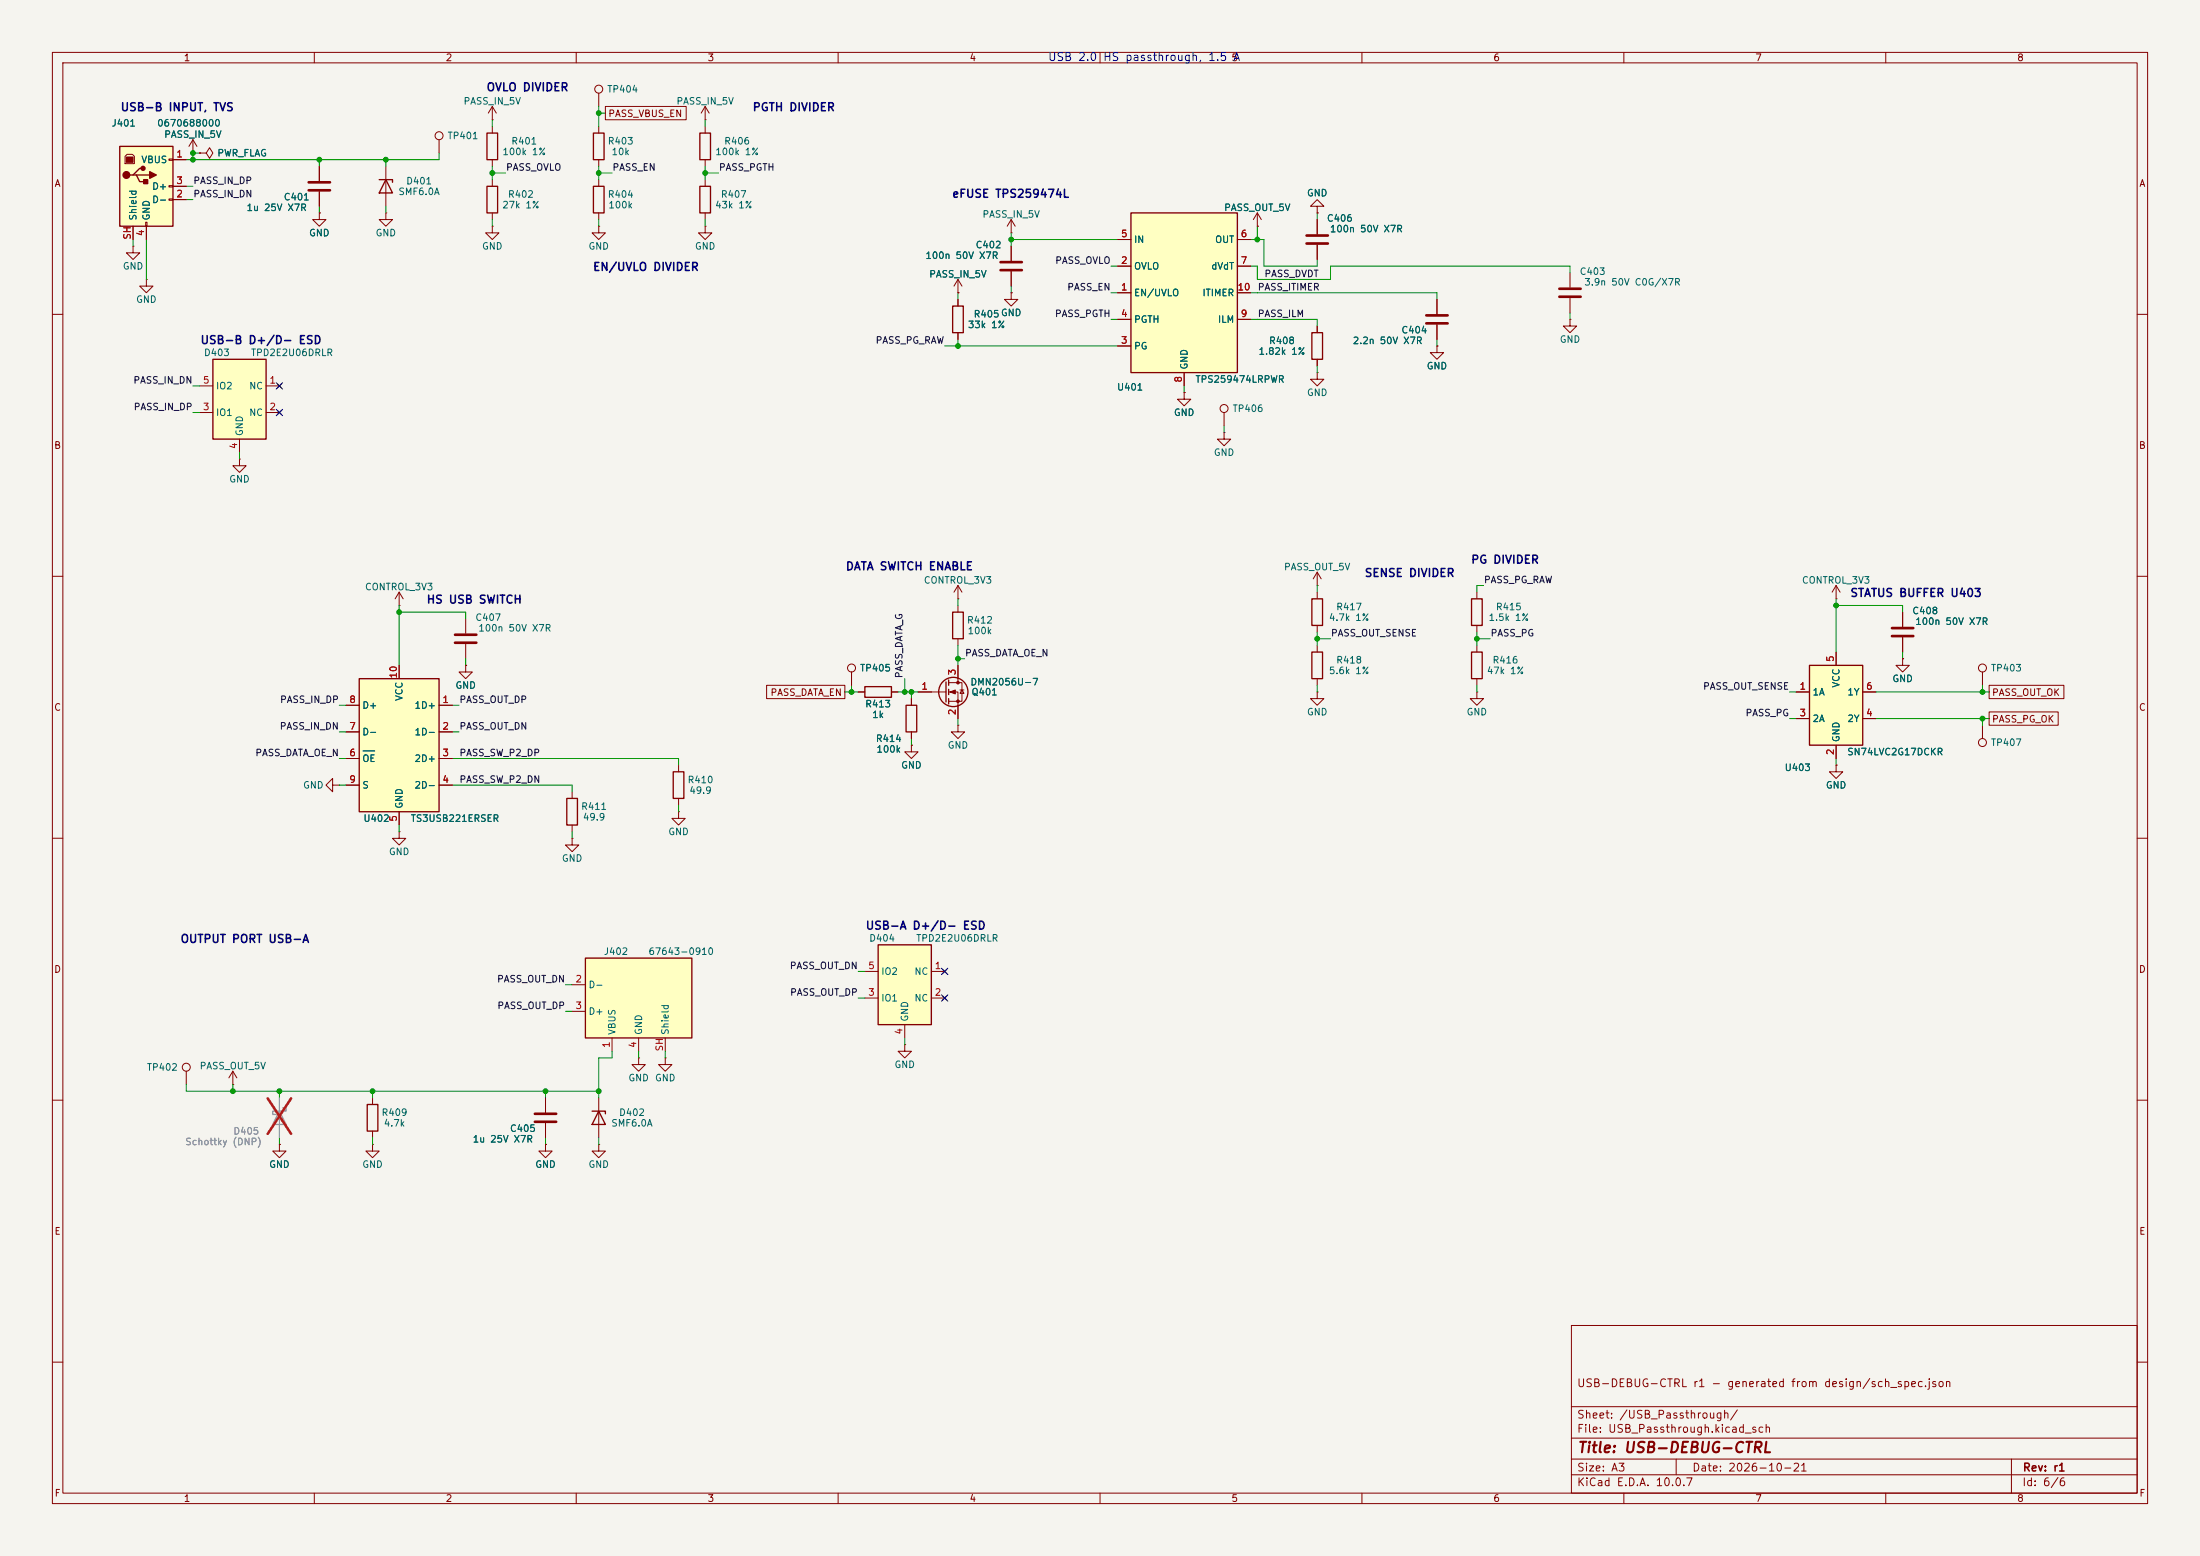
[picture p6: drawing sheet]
<svg xmlns="http://www.w3.org/2000/svg" width="420mm" height="297mm" viewBox="0 0 420 297" stroke-linecap="round" stroke-linejoin="round" font-family="sans-serif">
<path d="M0 0h420v297h-420z" fill="#f5f4ef" stroke="#f5f4ef" stroke-width=".19"/>
<g fill="none" stroke="#840000" stroke-width=".19">
<path d="M10 10h400v277h-400zM12 12h396v273h-396zM60 10v2M110 10v2M160 10v2M210 10v2M260 10v2M310 10v2M360 10v2M36.8 29.2h.1M36.8 26.7l-.7 1.2M36.8 26.7l.8 1.2"/>
<path d="M36.8 26.7v2.5M38.1 29.2h1.3l.6-1 .6 1-.6 1-.6-1M38.1 29.2h.1M61 31.8v2.7M61 36.6v2.8M134.6 43.2v1.3h1.3l-1.3 1.2-1.3-1.2h1.3M134.6 43.2h.1M182.9 57.2v1.2M10 60h2M182.9 63.5v1.3M408 60h2M10 110h2"/>
<path d="M182.9 114.3h.1M182.9 111.8v2.5M182.9 115.6v1.2M182.9 111.8l-.8 1.2M182.9 111.8l.7 1.2M408 110h2M162.6 128.3v2.5M163.8 132.1h1.3M170.2 132.1h1.2M182.9 121.9v1.3M10 160h2M408 160h2"/>
<path d="M10 210h2M408 210h2M300 253h108v32h-108zM10 260h2M300 278.5h108M300 274.5h108M300 268.5h108M320 278.5v3M384 278.5v6.5M408 260h2M60 285v2M110 285v2"/>
<path d="M160 285v2M210 285v2M260 285v2M300 281.5h108M310 285v2M360 285v2"/>
<circle cx="162.6" cy="127.5" r=".76"/>
</g>
<path d="M181.9 58.4h2v5.1h-2zM181.9 116.8h2v5.1h-2zM165.1 131.1h5.1v2h-5.1z" fill="none" stroke="#840000" stroke-width=".25"/>
<path d="M58.9 34.8h4.1M58.9 36.3h4.1" fill="none" stroke="#840000" stroke-width=".51"/>
<path d="M22.9 27.9h10.1v15.3h-10.1z" fill="#ffffc2"/>
<g fill="none" stroke="#840000" stroke-width=".25">
<path d="M22.9 27.9h10.1v15.3h-10.1zM25.4 33.4h.6l.7 1.3h1.2M26 33.4h2.6M27.3 32.1h-.6l-1.3 1.3h-.6M173 134.6h2v5.1h-2zM180.6 130.2v3.8M181.1 129.8v1M181.1 131.6v1M181.1 133.4v1M113 212.1h2.6v.5M114.3 212.1l1.3 2.5h-2.6z"/>
<circle cx="182" cy="132.1" r="2.79"/>
</g>
<g fill="none" stroke="#840000" stroke-width=".19">
<path d="M24.3 29.5h1l.4 .3v1.4h-1.8v-1.4zM32.3 30.4h.7v.2h-.7zM32.3 35.4h.7v.3h-.7zM32.3 38h.7v.2h-.7zM33 30.5h2.6M33 38.1h2.6M33 35.6h2.6M25.4 47v1.3h1.3l-1.3 1.2-1.3-1.2h1.3M25.4 47h.1M25.4 43.2v2.5M27.8 42.4h.3v.8h-.3zM27.9 53.3v1.3h1.3l-1.3 1.3-1.2-1.3h1.2"/>
<path d="M27.9 53.3h.1M27.9 43.2v2.5M182.9 55.9h.1M182.9 53.3l-.8 1.3M182.9 53.3l.7 1.3M182.9 53.3v2.6M193 55.9v1.3h1.3l-1.3 1.2-1.2-1.2h1.2M193 55.9h.1M193 47v2.8M193 51.8v2.8M174 133.4v1.2M174 139.7v1.3"/>
<path d="M175.3 132.1h5.3M181.1 130.3h2.5v3.6h-2.5M181.1 132.1h1.8v5.1M182.9 138.4v1.3h1.2l-1.2 1.3-1.3-1.3h1.3M182.9 138.4h.1M182.9 127v3.3M183.3 131.7h.7M183.6 131.7l.4 .6h-.7zM174 142.2v1.3h1.3l-1.3 1.3-1.3-1.3h1.3M174 142.2h.1M114.3 209.6v7.6M121.9 201.9v1.3h1.3l-1.3 1.3-1.3-1.3h1.3"/>
<path d="M121.9 201.9h.1M127 201.9v1.3h1.3l-1.3 1.3-1.3-1.3h1.3M127 201.9h.1"/>
</g>
<g fill="#840000" stroke="#840000" stroke-width=".19">
<path d="M24.1 30h1.3v1h-1.3z"/>
<path d="M181.4 132.1l1-.4v.8z"/>
<circle cx="182.9" cy="130.3" r=".25"/>
<circle cx="182.9" cy="133.9" r=".25"/>
</g>
<g fill="#840000" stroke="#840000" stroke-width=".25">
<path d="M27.4 34.3h.8v.8h-.8z"/>
<path d="M28.6 32.8l1.2 .6-1.2 .6z"/>
<circle cx="24.1" cy="33.4" r=".63"/>
<circle cx="27.3" cy="32.1" r=".38"/>
</g>
<path d="M191 50h4.1M191 51.6h4.1" fill="none" stroke="#840000" stroke-width=".51"/>
<path d="M167.6 180.3h10.2v15.3h-10.2z" fill="#ffffc2"/>
<path d="M167.6 180.3h10.2v15.3h-10.2z" fill="none" stroke="#840000" stroke-width=".25"/>
<g fill="none" stroke="#840000" stroke-width=".19">
<path d="M251.5 39.4h1.2l-1.2-1.3-1.3 1.3h1.3v1.2M251.5 40.6h.1M165.1 185.4h2.5M165.1 190.5h2.5M172.7 199.4v1.3h1.3l-1.3 1.2-1.3-1.2h1.3M172.7 199.4h.1M172.7 195.6v2.5M177.8 185.4h2.5M177.8 190.5h2.5M180 185l.7 .8M180 190.1l.7 .8M180.7 185l-.7 .8"/>
<path d="M180.7 190.1l-.7 .8"/>
</g>
<path d="M111.8 182.9h20.3v15.2h-20.3z" fill="#ffffc2"/>
<g fill="none" stroke="#840000" stroke-width=".25">
<path d="M72.4 34.3h2.5v.5M73.7 34.3l1.2 2.5h-2.5zM93 35.6h2v5h-2zM93 25.4h2v5.1h-2zM113.3 35.6h2v5h-2zM113.3 25.4h2v5.1h-2zM133.6 25.4h2v5.1h-2zM133.6 35.6h2v5h-2zM250.4 63.5h2.1v5.1h-2.1zM250.4 114.3h2.1v5.1h-2.1zM280.9 114.3h2.1v5.1h-2.1zM250.4 124.5h2.1v5h-2.1z"/>
<path d="M280.9 124.5h2.1v5h-2.1zM111.8 182.9h20.3v15.2h-20.3zM70.1 210.8h2v5.1h-2z"/>
</g>
<g fill="none" stroke="#840000" stroke-width=".19">
<path d="M114.3 17.8v2.5M73.7 31.8v7.6M83.8 26.7v2.5M94 22.9h.1M94 20.3v2.6M94 24.1v1.3M94 30.5v1.3M94 34.3v1.3M94 20.3l-.8 1.3M94 20.3l.7 1.3M114.3 24.1v1.3M114.3 30.5v1.3"/>
<path d="M114.3 34.3v1.3M134.6 22.9h.1M134.6 20.3l-.7 1.3M134.6 20.3l.8 1.3M134.6 20.3v2.6M134.6 24.1v1.3M134.6 30.5v1.3M134.6 34.3v1.3M61 40.6v1.3h1.2l-1.2 1.3-1.3-1.3h1.3M61 40.6h.1M73.7 40.6v1.3h1.2l-1.2 1.3-1.3-1.3h1.3M73.7 40.6h.1"/>
<path d="M94 43.2v1.3h1.2l-1.2 1.2-1.3-1.2h1.3M94 43.2h.1M94 40.6v1.3M114.3 43.2v1.3h1.3l-1.3 1.2-1.3-1.2h1.3M114.3 43.2h.1M114.3 40.6v1.3M134.6 40.6v1.3M274.3 57.2v2.7M251.5 62.2v1.3M251.5 68.6v1.3M274.3 62v2.8M76.2 115.6h.1"/>
<path d="M76.2 113l-.8 1.3M76.2 113l.8 1.3M76.2 113v2.6M88.9 118.1v2.8M251.5 113v1.3M251.5 119.4v1.3M281.9 113v1.3M281.9 119.4v1.3M350.5 114.3h.1M350.5 111.8l-.7 1.2M350.5 111.8l.8 1.2M350.5 111.8v2.5"/>
<path d="M88.9 122.9v2.8M251.5 132.1v1.3h1.2l-1.2 1.2-1.3-1.2h1.3M251.5 132.1h.1M251.5 123.2v1.3M251.5 129.5v1.3M281.9 132.1v1.3h1.3l-1.3 1.2-1.2-1.2h1.2M281.9 132.1h.1M281.9 123.2v1.3M281.9 129.5v1.3M363.2 125.7v1.3h1.3l-1.3 1.3-1.3-1.3h1.3M363.2 125.7h.1M378.5 128.3v2.5"/>
<path d="M63.5 149.9v-1.3l-1.3 1.3 1.3 1.2v-1.2h1.3M64.8 149.9h.1M76.2 158.8v1.2h1.3l-1.3 1.3-1.3-1.3h1.3M76.2 158.8h.1M109.2 160v1.3h1.3l-1.3 1.3-1.3-1.3h1.3M109.2 160h.1M109.2 188h2.6M109.2 193h2.6M116.8 198.1v2.6M121.9 198.1v2.6M127 198.1v2.6M35.6 204.5v2.5"/>
<path d="M44.4 207h.1M44.4 204.5l-.7 1.2M44.4 204.5l.8 1.2M44.4 204.5v2.5M53.3 218.4v1.3h1.3l-1.3 1.3-1.2-1.3h1.2M53.3 218.4h.1M71.1 218.4v1.3h1.3l-1.3 1.3-1.3-1.3h1.3M71.1 218.4h.1M71.1 209.6v1.2M71.1 215.9v1.3M104.1 218.4v1.3h1.3l-1.3 1.3-1.2-1.3h1.2M104.1 218.4h.1"/>
<path d="M104.1 209.6v2.7M104.1 214.4v2.8M114.3 218.4v1.3h1.3l-1.3 1.3-1.3-1.3h1.3M114.3 218.4h.1"/>
<circle cx="114.3" cy="17" r=".76"/>
<circle cx="83.8" cy="25.9" r=".76"/>
<circle cx="378.5" cy="127.5" r=".76"/>
<circle cx="35.6" cy="203.7" r=".76"/>
</g>
<path d="M272.3 60.2h4.1M272.3 61.7h4.1M86.9 121.2h4M86.9 122.7h4M102.1 212.6h4.1M102.1 214.1h4.1" fill="none" stroke="#840000" stroke-width=".51"/>
<path d="M53.3 212.1l1.3 2.5h-2.5zM54 211.5h.6v.6h-2.5v.6h.6" fill="none" stroke="#9c9b98" stroke-width=".25"/>
<path d="M53.3 209.6v7.6" fill="none" stroke="#9c9b98" stroke-width=".19"/>
<path d="M51.1 209.7l4.5 6.7M55.6 209.7l-4.5 6.7" fill="none" stroke="#e12e31" stroke-width=".46"/>
<path d="M345.4 127h10.2v15.2h-10.2z" fill="#ffffc2"/>
<path d="M345.4 127h10.2v15.2h-10.2z" fill="none" stroke="#840000" stroke-width=".25"/>
<g fill="none" stroke="#840000" stroke-width=".19">
<path d="M363.2 116.8v2.8M88.9 127v1.3h1.3l-1.3 1.2-1.3-1.2h1.3M88.9 127h.1M342.9 132.1h2.5M342.9 137.2h2.5M350.5 124.5v2.5M355.6 132.1h2.5M355.6 137.2h2.5M363.2 121.7v2.8M378.5 138.4v2.6M350.5 146.1v1.2h1.3l-1.3 1.3-1.3-1.3h1.3M350.5 146.1h.1"/>
<path d="M350.5 142.2v2.6"/>
<circle cx="378.5" cy="141.7" r=".76"/>
</g>
<path d="M361.2 119.9h4.1M361.2 121.4h4.1" fill="none" stroke="#840000" stroke-width=".51"/>
<path d="M68.6 129.5h15.2v25.4h-15.2z" fill="#ffffc2"/>
<path d="M68.6 129.5h15.2v25.4h-15.2z" fill="none" stroke="#840000" stroke-width=".25"/>
<path d="M66 134.6h2.6M66 139.7h2.6M76.2 127v2.5M83.8 134.6h2.6M83.8 139.7h2.6M66 144.8h2.6M66 149.9h2.6M76.2 154.9v2.6M83.8 144.8h2.6M83.8 149.9h2.6" fill="none" stroke="#840000" stroke-width=".19"/>
<path d="M69.3 143.3h2.2" fill="none" stroke="#006464" stroke-width=".19"/>
<path d="M215.9 40.6h20.3v30.5h-20.3z" fill="#ffffc2"/>
<path d="M215.9 40.6h20.3v30.5h-20.3zM108.2 152.4h2v5.1h-2zM128.5 147.3h2.1v5.1h-2.1z" fill="none" stroke="#840000" stroke-width=".25"/>
<g fill="none" stroke="#840000" stroke-width=".19">
<path d="M193 44.5h.1M193 41.9l-.7 1.3M193 41.9l.8 1.3M193 41.9v2.6M213.4 55.9h2.5M213.4 50.8h2.5M213.4 45.7h2.5M236.2 55.9h2.6M236.2 50.8h2.6M236.2 45.7h2.6M240 43.2h.1M240 40.6l-.7 1.3"/>
<path d="M240 40.6l.8 1.3M240 40.6v2.6M251.5 41.9v2.8M251.5 46.7v2.8M299.7 52.1v2.8M299.7 56.9v2.8M213.4 66h2.5M213.4 61h2.5M226.1 74.9v1.3h1.2l-1.2 1.3-1.3-1.3h1.3M226.1 74.9h.1M226.1 71.1v2.6M233.7 78.7v2.6"/>
<path d="M236.2 61h2.6M251.5 71.1v1.3h1.2l-1.2 1.3-1.3-1.3h1.3M251.5 71.1h.1M274.3 66v1.3h1.3l-1.3 1.3-1.3-1.3h1.3M274.3 66h.1M299.7 61v1.2h1.3l-1.3 1.3-1.3-1.3h1.3M299.7 61h.1M45.7 87.6v1.3h1.3l-1.3 1.3-1.3-1.3h1.3M45.7 87.6h.1M233.7 82.6v1.2h1.2l-1.2 1.3-1.3-1.3h1.3M233.7 82.6h.1M251.5 111.8h.1"/>
<path d="M251.5 109.2l-.8 1.3M251.5 109.2l.7 1.3M251.5 109.2v2.6M109.2 151.1v1.3M109.2 157.5v1.3M129.5 154.9v1.3h1.3l-1.3 1.3-1.2-1.3h1.2M129.5 154.9h.1M129.5 146.1v1.2M129.5 152.4v1.3"/>
<circle cx="233.7" cy="78" r=".76"/>
</g>
<path d="M249.4 46.5h4.1M249.4 45h4.1M297.7 55.1h4.1M297.7 56.6h4.1" fill="none" stroke="#840000" stroke-width=".51"/>
<path d="M40.6 68.6h10.2v15.2h-10.2z" fill="#ffffc2"/>
<path d="M40.6 68.6h10.2v15.2h-10.2z" fill="none" stroke="#840000" stroke-width=".25"/>
<g fill="none" stroke="#840000" stroke-width=".19">
<path d="M33 30.5h2.6M33 38.1h2.6M33 35.6h2.6M36.8 29.2h.1M38.1 29.2h.1M61 31.8v2.7M61 36.6v2.8M115.6 20.3h15.4v2.6h-15.4zM25.4 43.2v2.5M27.9 43.2v2.5M61 40.6h.1M182.9 55.9h.1"/>
<path d="M182.9 57.2v1.2M193 55.9h.1M193 47v2.8M193 51.8v2.8M213.4 55.9h2.5M213.4 50.8h2.5M213.4 45.7h2.5M236.2 55.9h2.6M236.2 50.8h2.6M236.2 45.7h2.6M240 43.2h.1M251.5 40.6h.1"/>
<path d="M251.5 41.9v2.8M251.5 46.7v2.8M274.3 57.2v2.7M38.1 73.7h2.5M38.1 78.7h2.5M50.8 73.7h2.5M50.8 78.7h2.5M53 73.3l.7 .7M53 78.4l.7 .7M53.7 73.3l-.7 .7M53.7 78.4l-.7 .7M182.9 63.5v1.3"/>
<path d="M213.4 66h2.5M213.4 61h2.5M226.1 74.9h.1M226.1 71.1v2.6M236.2 61h2.6M251.5 62.2v1.3M251.5 68.6v1.3M274.3 66h.1M274.3 62v2.8M45.7 83.8v2.6M363.2 116.8v2.8M66 134.6h2.6"/>
<path d="M66 139.7h2.6M76.2 127v2.5M83.8 134.6h2.6M83.8 139.7h2.6M88.9 127h.1M146.3 130.8h15v2.6h-15zM162.6 128.3v2.5M163.8 132.1h1.3M170.2 132.1h1.2M174 133.4v1.2M174 139.7v1.3M175.3 132.1h2.5"/>
<path d="M182.9 127v2.5M182.9 134.6v2.6M342.9 132.1h2.5M342.9 137.2h2.5M350.5 124.5v2.5M355.6 132.1h2.5M355.6 137.2h2.5M363.2 125.7h.1M363.2 121.7v2.8M379.7 130.8h14.3v2.6h-14.3zM379.7 135.9h13.2v2.5h-13.2zM66 144.8h2.6"/>
<path d="M66 149.9h2.6M76.2 154.9v2.6M83.8 144.8h2.6M83.8 149.9h2.6M174 142.2h.1M350.5 146.1h.1M350.5 142.2v2.6M53.3 218.4h.1M104.1 218.4h.1M104.1 209.6v2.7M104.1 214.4v2.8"/>
</g>
<g fill="none" stroke="#009600" stroke-width=".19">
<path d="M35.6 38.1h1.2M35.6 35.6h1.2M38.1 29.2h-1.3v1.3M61 30.5v1.3M61 39.4v1.2M73.7 30.5v1.3M73.7 39.4v1.2M83.8 29.2v1.3h-48.2M94 33h2.5M94 22.9v1.2M94 31.8v2.5M114.3 33h2.5"/>
<path d="M114.3 20.3v3.8M114.3 31.8v2.5M114.3 21.6h1.3M134.6 22.9v1.2M134.6 31.8v2.5M134.6 33h2.6M25.4 45.7v1.3M27.9 45.7v7.6M94 41.9v1.3M114.3 41.9v1.3M134.6 41.9v1.3M182.9 55.9v1.3"/>
<path d="M193 45.7h20.4M193 44.5v2.5M193 54.6v1.3M212.1 55.9h1.3M212.1 50.8h1.3M238.8 45.7h2.5v5.1h10.2v-1.3M238.8 55.9h35.5v1.3M238.8 50.8h1.2v2.5h14v-2.5h45.7v1.3M240 43.2v2.5M251.5 40.6v1.3M299.7 59.7v1.3M36.8 73.7h1.3"/>
<path d="M36.8 78.7h1.3M180.3 66h33.1M182.9 64.8v1.2M212.1 61h1.3M226.1 73.7v1.2M238.8 61h12.7v1.2M251.5 69.9v1.2M274.3 64.8v1.2M45.7 86.4v1.2M233.7 81.3v1.3M76.2 115.6v11.4M76.2 116.8h12.7v1.3"/>
<path d="M182.9 114.3v1.3M251.5 111.8v1.2M283.2 111.8h-1.3v1.2M350.5 115.6h12.7v1.2M350.5 114.3v10.2M64.8 139.7h1.2M64.8 134.6h1.2M86.4 139.7h1.2M86.4 134.6h1.2M88.9 125.7v1.3M161.3 132.1h2.5M162.6 130.8v1.3"/>
<path d="M171.4 132.1h3.9M172.7 129.5v2.6M174 132.1v1.3M182.9 123.2v3.8M182.9 137.2v1.2M182.9 125.7h1.2M251.5 120.7v2.5M251.5 130.8v1.3M251.5 121.9h2.5M281.9 120.7v2.5M281.9 130.8v1.3M281.9 121.9h2.6"/>
<path d="M341.6 137.2h1.3M341.6 132.1h1.3M358.1 137.2h21.6M358.1 132.1h21.6M363.2 124.5v1.2M378.5 130.8v1.3M378.5 137.2v1.2M64.8 149.9h1.2M64.8 144.8h1.2M76.2 157.5v1.3M86.4 149.9h22.8v1.2M86.4 144.8h43.1v1.3"/>
<path d="M109.2 158.8v1.2M129.5 153.7v1.2M174 141v1.2M350.5 144.8v1.3M107.9 193h1.3M107.9 188h1.3M163.8 185.4h1.3M163.8 190.5h1.3M172.7 198.1v1.3M35.6 207v1.3h78.7M44.4 207v1.3M53.3 208.3v1.3"/>
<path d="M53.3 217.2v1.2M71.1 208.3v1.3M71.1 217.2v1.2M104.1 208.3v1.3M104.1 217.2v1.2M114.3 217.2v1.2M116.8 200.7v1.2h-2.5v7.7M121.9 200.7v1.2M127 200.7v1.2"/>
</g>
<path d="M52.7 78.1l1.2 1.2M52.7 73.1l1.2 1.2M53.9 78.1l-1.2 1.2M53.9 73.1l-1.2 1.2M179.7 189.9l1.2 1.2M179.7 184.8l1.2 1.2M180.9 189.9l-1.2 1.2M180.9 184.8l-1.2 1.2" fill="none" stroke="#000084" stroke-width=".19"/>
<path d="M69.3 143.3h2.2" fill="none" stroke="#006464" stroke-width=".19"/>
<path d="M53.3 209.6v2.5M53.3 214.6v2.6" fill="none" stroke="#9c9b98" stroke-width=".19"/>
<path d="M51.1 209.7l4.5 6.7M55.6 209.7l-4.5 6.7" fill="none" stroke="#e12e31" stroke-width=".46"/>
<g fill="#009600" stroke="#009600" stroke-width=".19">
<circle cx="76.2" cy="116.8" r=".46"/>
<circle cx="104.1" cy="208.3" r=".46"/>
<circle cx="114.3" cy="208.3" r=".46"/>
<circle cx="162.6" cy="132.1" r=".46"/>
<circle cx="182.9" cy="125.7" r=".46"/>
<circle cx="94" cy="33" r=".46"/>
<circle cx="44.4" cy="208.3" r=".46"/>
<circle cx="53.3" cy="208.3" r=".46"/>
<circle cx="71.1" cy="208.3" r=".46"/>
<circle cx="61" cy="30.5" r=".46"/>
<circle cx="73.7" cy="30.5" r=".46"/>
<circle cx="36.8" cy="29.2" r=".46"/>
<circle cx="36.8" cy="30.5" r=".46"/>
<circle cx="182.9" cy="66" r=".46"/>
<circle cx="114.3" cy="33" r=".46"/>
<circle cx="193" cy="45.7" r=".46"/>
<circle cx="114.3" cy="21.6" r=".46"/>
<circle cx="134.6" cy="33" r=".46"/>
<circle cx="174" cy="132.1" r=".46"/>
<circle cx="172.7" cy="132.1" r=".46"/>
<circle cx="240" cy="45.7" r=".46"/>
<circle cx="281.9" cy="121.9" r=".46"/>
<circle cx="251.5" cy="121.9" r=".46"/>
<circle cx="350.5" cy="115.6" r=".46"/>
<circle cx="378.5" cy="137.2" r=".46"/>
<circle cx="378.5" cy="132.1" r=".46"/>
</g>
<text font-size="2" fill="#840000" x="301" y="277.8">Title: USB-DEBUG-CTRL</text>
<g font-size="1.5" fill="#000084">
<text x="92.8" y="17.8">OVLO DIVIDER</text>
<text x="22.9" y="21.6">USB-B INPUT, TVS</text>
<text x="143.6" y="21.6">PGTH DIVIDER</text>
<text x="181.7" y="38.1">eFUSE TPS259474L</text>
<text x="113.1" y="52.1">EN/UVLO DIVIDER</text>
<text x="38.1" y="66">USB-B D+/D- ESD</text>
<text x="280.7" y="108">PG DIVIDER</text>
<text x="161.3" y="109.2">DATA SWITCH ENABLE</text>
<text x="260.4" y="110.5">SENSE DIVIDER</text>
<text x="81.3" y="115.6">HS USB SWITCH</text>
<text x="353.1" y="114.3">STATUS BUFFER U403</text>
<text x="165.1" y="177.8">USB-A D+/D- ESD</text>
<text x="34.3" y="180.3">OUTPUT PORT USB-A</text>
</g>
<text font-size="1.5" fill="#0000c2" x="199.9" y="12">USB 2.0 HS passthrough, 1.5 A</text>
<g font-size="1.5" fill="#840000">
<text x="300.9" y="265.1">USB-DEBUG-CTRL r1 - generated from design/sch_spec.json</text>
<text x="300.9" y="273.8">File: USB_Passthrough.kicad_sch</text>
<text x="300.9" y="271.1">Sheet: /USB_Passthrough/</text>
<text x="300.9" y="281.2">Size: A3</text>
<text x="322.9" y="281.2">Date: 2026-10-21</text>
<text x="386" y="281.2">Rev: r1</text>
<text x="300.9" y="284">KiCad E.D.A. 10.0.7</text>
<text x="385.9" y="284">Id: 6/6</text>
</g>
<g font-size="1.3" fill="#840000">
<text x="35" y="12">1</text>
<text x="85" y="12">2</text>
<text x="135" y="12">3</text>
<text x="185" y="12">4</text>
<text x="235" y="12">5</text>
<text x="285" y="12">6</text>
<text x="335" y="12">7</text>
<text x="385" y="12">8</text>
<text x="116" y="22.6">PASS_VBUS_EN</text>
<text x="10.3" y="36">A</text>
<text x="408.3" y="36">A</text>
<text x="10.2" y="86">B</text>
<text x="408.2" y="86">B</text>
<text x="10.2" y="136">C</text>
<text x="147" y="133.1">PASS_DATA_EN</text>
<text x="380.2" y="133.1">PASS_OUT_OK</text>
<text x="408.2" y="136">C</text>
<text x="380.2" y="138.2">PASS_PG_OK</text>
<text x="10.2" y="186">D</text>
<text x="408.2" y="186">D</text>
<text x="10.3" y="236">E</text>
<text x="408.3" y="236">E</text>
<text x="10.3" y="286">F</text>
<text x="35" y="287">1</text>
<text x="85" y="287">2</text>
<text x="135" y="287">3</text>
<text x="185" y="287">4</text>
<text x="235" y="287">5</text>
<text x="285" y="287">6</text>
<text x="335" y="287">7</text>
<text x="385" y="287">8</text>
<text x="408.3" y="286">F</text>
</g>
<g font-size="1.3" fill="#006464">
<text x="115.8" y="18">TP404</text>
<text x="88.4" y="20.3">PASS_IN_5V</text>
<text x="129" y="20.3">PASS_IN_5V</text>
<text x="21.2" y="24.5">J401</text>
<text x="29.9" y="24.5">0670688000</text>
<text x="31.2" y="26.6">PASS_IN_5V</text>
<text x="85.3" y="26.9">TP401</text>
<text x="95.8" y="29.9">100k 1%</text>
<text x="97.5" y="27.9">R401</text>
<text x="115.9" y="27.9">R403</text>
<text x="116.6" y="29.9">10k</text>
<text x="136.4" y="29.9">100k 1%</text>
<text x="138.1" y="27.9">R406</text>
<text x="26.9" y="31.4">VBUS</text>
<text x="41.4" y="30.2">PWR_FLAG</text>
<text x="77.4" y="35.5">D401</text>
<text x="28.9" y="39.1">D-</text>
<text x="28.9" y="36.5">D+</text>
<text x="47" y="40.6">1u 25V X7R</text>
<text x="54.1" y="38.6">C401</text>
<text x="76" y="37.5">SMF6.0A</text>
<text x="95.8" y="40.1">27k 1%</text>
<text x="96.9" y="38">R402</text>
<text x="115.9" y="38">R404</text>
<text x="116" y="40.1">100k</text>
<text x="136.4" y="40.1">43k 1%</text>
<text x="137.5" y="38">R407</text>
<text x="187.4" y="41.9">PASS_IN_5V</text>
<text x="233.6" y="40.6">PASS_OUT_5V</text>
<text x="249.4" y="37.8">GND</text>
<text x="26.4" y="42.2" transform="rotate(-90 26.4 42.2)">Shield</text>
<text x="28.9" y="42.2" transform="rotate(-90 28.9 42.2)">GND</text>
<text x="58.9" y="45.4">GND</text>
<text x="71.6" y="45.4">GND</text>
<text x="91.9" y="48">GND</text>
<text x="112.2" y="48">GND</text>
<text x="132.6" y="48">GND</text>
<text x="186.1" y="47.7">C402</text>
<text x="216.4" y="46.7">IN</text>
<text x="231.9" y="46.7">OUT</text>
<text x="253.2" y="42.6">C406</text>
<text x="253.8" y="44.7">100n 50V X7R</text>
<text x="23.3" y="51.8">GND</text>
<text x="176.6" y="49.7">100n 50V X7R</text>
<text x="177.3" y="53.3">PASS_IN_5V</text>
<text x="216.4" y="51.8">OVLO</text>
<text x="231.1" y="51.8">dVdT</text>
<text x="301.5" y="52.8">C403</text>
<text x="25.9" y="58.1">GND</text>
<text x="216.4" y="56.8">EN/UVLO</text>
<text x="229.4" y="56.8">ITIMER</text>
<text x="302.3" y="54.8">3.9n 50V C0G/X7R</text>
<text x="184.7" y="62.9">33k 1%</text>
<text x="185.8" y="60.9">R405GND</text>
<text x="216.4" y="61.9">PGTH</text>
<text x="232.4" y="61.9">ILM</text>
<text x="242.2" y="66">R408</text>
<text x="258.1" y="66">2.2n 50V X7R</text>
<text x="267.4" y="64">C404</text>
<text x="297.7" y="65.7">GND</text>
<text x="38.8" y="68.3">D403</text>
<text x="47.8" y="68.3">TPD2E2U06DRLR</text>
<text x="216.4" y="67">PG</text>
<text x="227" y="70.6" transform="rotate(-90 227 70.6)">GND</text>
<text x="240.2" y="68">1.82k 1%</text>
<text x="272.3" y="70.8">GND</text>
<text x="41.1" y="74.6">IO2</text>
<text x="47.5" y="74.6">NC</text>
<text x="213.1" y="74.9">U401</text>
<text x="228.1" y="73.4">TPS259474LRPWR</text>
<text x="249.4" y="75.9">GND</text>
<text x="41.1" y="79.7">IO1</text>
<text x="46.7" y="83.3" transform="rotate(-90 46.7 83.3)">GND</text>
<text x="47.5" y="79.7">NC</text>
<text x="224" y="79.7">GND</text>
<text x="235.2" y="78.9">TP406</text>
<text x="231.6" y="87.3">GND</text>
<text x="43.7" y="92.4">GND</text>
<text x="69.6" y="113">CONTROL_3V3</text>
<text x="176.3" y="111.7">CONTROL_3V3</text>
<text x="245" y="109.2">PASS_OUT_5V</text>
<text x="343.9" y="111.7">CONTROL_3V3</text>
<text x="90.6" y="118.8">C407</text>
<text x="184.5" y="119.3">R412</text>
<text x="253.6" y="118.8">4.7k 1%</text>
<text x="255" y="116.8">R417</text>
<text x="284.1" y="118.8">1.5k 1%</text>
<text x="285.5" y="116.8">R415</text>
<text x="365" y="117.5">C408</text>
<text x="365.5" y="119.6">100n 50V X7R</text>
<text x="91.2" y="120.9">100n 50V X7R</text>
<text x="184.6" y="121.4">100k</text>
<text x="86.8" y="131.8">GND</text>
<text x="164.1" y="128.5">TP405</text>
<text x="185.1" y="131.1">DMN2056U-7</text>
<text x="253.6" y="129">5.6k 1%</text>
<text x="255" y="126.9">R418</text>
<text x="283.7" y="129">47k 1%</text>
<text x="284.8" y="126.9">R416</text>
<text x="351.5" y="131.4" transform="rotate(-90 351.5 131.4)">VCC</text>
<text x="361.2" y="130.5">GND</text>
<text x="380" y="128.5">TP403</text>
<text x="69.1" y="135.6">D+</text>
<text x="77.2" y="133.9" transform="rotate(-90 77.2 133.9)">VCC</text>
<text x="79" y="135.6">1D+</text>
<text x="165.1" y="135.3">R413</text>
<text x="166.4" y="137.4">1k</text>
<text x="185.4" y="133">Q401</text>
<text x="249.4" y="136.9">GND</text>
<text x="279.9" y="136.9">GND</text>
<text x="345.9" y="133">1A</text>
<text x="352.6" y="133">1Y</text>
<text x="69.1" y="140.7">D-</text>
<text x="79" y="140.7">1D-</text>
<text x="167.1" y="141.9">R414</text>
<text x="167.2" y="144">100k</text>
<text x="180.8" y="143.2">GND</text>
<text x="345.9" y="138.1">2A</text>
<text x="351.5" y="141.8" transform="rotate(-90 351.5 141.8)">GND</text>
<text x="352.6" y="138.1">2Y</text>
<text x="380" y="142.7">TP407</text>
<text x="69.1" y="145.7">OE</text>
<text x="79" y="145.7">2D+</text>
<text x="131.2" y="149.8">R410</text>
<text x="171.9" y="147">GND</text>
<text x="340.6" y="147.5">U403</text>
<text x="352.5" y="144.5">SN74LVC2G17DCKR</text>
<text x="57.8" y="150.8">GND</text>
<text x="69.1" y="150.8">S</text>
<text x="77.2" y="154.5" transform="rotate(-90 77.2 154.5)">GND</text>
<text x="79" y="150.8">2D-</text>
<text x="110.8" y="154.9">R411</text>
<text x="131.5" y="151.8">49.9</text>
<text x="348.5" y="150.8">GND</text>
<text x="69.3" y="157.2">U402</text>
<text x="78.3" y="157.2">TS3USB221ERSER</text>
<text x="111.2" y="156.9">49.9</text>
<text x="127.5" y="159.7">GND</text>
<text x="74.1" y="163.5">GND</text>
<text x="107.2" y="164.8">GND</text>
<text x="115.2" y="182.6">J402</text>
<text x="123.7" y="182.6">67643-0910</text>
<text x="165.8" y="180">D404</text>
<text x="174.8" y="180">TPD2E2U06DRLR</text>
<text x="112.2" y="188.9">D-</text>
<text x="168.1" y="191.5">IO1</text>
<text x="168.1" y="186.4">IO2</text>
<text x="174.5" y="186.4">NC</text>
<text x="174.5" y="191.5">NC</text>
<text x="112.2" y="194">D+</text>
<text x="117.8" y="197.6" transform="rotate(-90 117.8 197.6)">VBUS</text>
<text x="122.9" y="197.6" transform="rotate(-90 122.9 197.6)">GND</text>
<text x="128" y="197.6" transform="rotate(-90 128 197.6)">Shield</text>
<text x="173.7" y="195.1" transform="rotate(-90 173.7 195.1)">GND</text>
<text x="27.9" y="204.7">TP402</text>
<text x="38" y="204.4">PASS_OUT_5V</text>
<text x="119.9" y="206.7">GND</text>
<text x="124.9" y="206.7">GND</text>
<text x="170.7" y="204.2">GND</text>
<text x="72.7" y="213.3">R409</text>
<text x="73.2" y="215.3">4.7k</text>
<text x="116.6" y="215.3">SMF6.0A</text>
<text x="118.1" y="213.3">D402</text>
<text x="90.1" y="218.4">1u 25V X7R</text>
<text x="97.2" y="216.4">C405</text>
<text x="51.3" y="223.2">GND</text>
<text x="69.1" y="223.2">GND</text>
<text x="102.1" y="223.2">GND</text>
<text x="112.2" y="223.2">GND</text>
</g>
<g font-size="1.3" fill="#a90000">
<text x="33.6" y="30.3">1</text>
<text x="33.6" y="35.4">3</text>
<text x="33.6" y="38">2</text>
<text x="25.3" y="45.8" transform="rotate(-90 25.3 45.8)">SH</text>
<text x="27.8" y="45.2" transform="rotate(-90 27.8 45.2)">4</text>
<text x="213.9" y="45.6">5</text>
<text x="236.8" y="45.6">6</text>
<text x="213.9" y="50.7">2</text>
<text x="236.8" y="50.7">7</text>
<text x="213.9" y="55.7">1</text>
<text x="236.2" y="55.7">10</text>
<text x="213.9" y="65.9">3</text>
<text x="213.9" y="60.8">4</text>
<text x="236.8" y="60.8">9</text>
<text x="38.6" y="73.5">5</text>
<text x="51.3" y="73.5">1</text>
<text x="225.9" y="73.1" transform="rotate(-90 225.9 73.1)">8</text>
<text x="38.6" y="78.6">3</text>
<text x="51.3" y="78.6">2</text>
<text x="45.6" y="85.8" transform="rotate(-90 45.6 85.8)">4</text>
<text x="76.1" y="129.6" transform="rotate(-90 76.1 129.6)">10</text>
<text x="175.8" y="131.9">1</text>
<text x="182.7" y="129" transform="rotate(-90 182.7 129)">3</text>
<text x="343.4" y="131.9">1</text>
<text x="350.4" y="126.5" transform="rotate(-90 350.4 126.5)">5</text>
<text x="356.1" y="131.9">6</text>
<text x="66.6" y="134.5">8</text>
<text x="84.4" y="134.5">1</text>
<text x="182.7" y="136.6" transform="rotate(-90 182.7 136.6)">2</text>
<text x="343.4" y="137">3</text>
<text x="356.1" y="137">4</text>
<text x="66.6" y="139.6">7</text>
<text x="84.4" y="139.6">2</text>
<text x="66.6" y="144.6">6</text>
<text x="66.6" y="149.7">9</text>
<text x="84.4" y="144.6">3</text>
<text x="84.4" y="149.7">4</text>
<text x="350.4" y="144.2" transform="rotate(-90 350.4 144.2)">2</text>
<text x="76.1" y="156.9" transform="rotate(-90 76.1 156.9)">5</text>
<text x="165.6" y="185.3">5</text>
<text x="178.3" y="185.3">1</text>
<text x="109.8" y="187.8">2</text>
<text x="165.6" y="190.4">3</text>
<text x="178.3" y="190.4">2</text>
<text x="109.8" y="192.9">3</text>
<text x="172.6" y="197.6" transform="rotate(-90 172.6 197.6)">4</text>
<text x="116.7" y="200.1" transform="rotate(-90 116.7 200.1)">1</text>
<text x="121.8" y="200.1" transform="rotate(-90 121.8 200.1)">4</text>
<text x="126.9" y="200.8" transform="rotate(-90 126.9 200.8)">SH</text>
</g>
<g font-size="1.3" fill="#0f0f0f">
<text x="36.8" y="35.4">PASS_IN_DP</text>
<text x="96.5" y="32.9">PASS_OVLO</text>
<text x="116.8" y="32.9">PASS_EN</text>
<text x="137.1" y="32.9">PASS_PGTH</text>
<text x="36.8" y="38">PASS_IN_DN</text>
<text x="201.3" y="50.7">PASS_OVLO</text>
<text x="241.3" y="53.2">PASS_DVDT</text>
<text x="203.6" y="55.8">PASS_EN</text>
<text x="240" y="55.8">PASS_ITIMER</text>
<text x="167" y="65.9">PASS_PG_RAW</text>
<text x="201.3" y="60.8">PASS_PGTH</text>
<text x="240" y="60.8">PASS_ILM</text>
<text x="25.4" y="73.5">PASS_IN_DN</text>
<text x="25.4" y="78.6">PASS_IN_DP</text>
<text x="283.2" y="111.6">PASS_PG_RAW</text>
<text x="184.1" y="125.6">PASS_DATA_OE_N</text>
<text x="254" y="121.8">PASS_OUT_SENSE</text>
<text x="284.5" y="121.8">PASS_PG</text>
<text x="172.6" y="129.6" transform="rotate(-90 172.6 129.6)">PASS_DATA_G</text>
<text x="325" y="132">PASS_OUT_SENSE</text>
<text x="53.4" y="134.5">PASS_IN_DP</text>
<text x="87.6" y="134.5">PASS_OUT_DP</text>
<text x="333.1" y="137">PASS_PG</text>
<text x="53.3" y="139.6">PASS_IN_DN</text>
<text x="87.6" y="139.6">PASS_OUT_DN</text>
<text x="48.6" y="144.7">PASS_DATA_OE_N</text>
<text x="87.6" y="149.7">PASS_SW_P2_DN</text>
<text x="87.6" y="144.7">PASS_SW_P2_DP</text>
<text x="150.7" y="185.3">PASS_OUT_DN</text>
<text x="94.8" y="187.8">PASS_OUT_DN</text>
<text x="150.7" y="190.4">PASS_OUT_DP</text>
<text x="94.8" y="192.9">PASS_OUT_DP</text>
</g>
<g font-size="1.3" fill="#939391">
<text x="35.3" y="218.9">Schottky (DNP)</text>
<text x="44.4" y="216.9">D405</text>
</g>
</svg>
